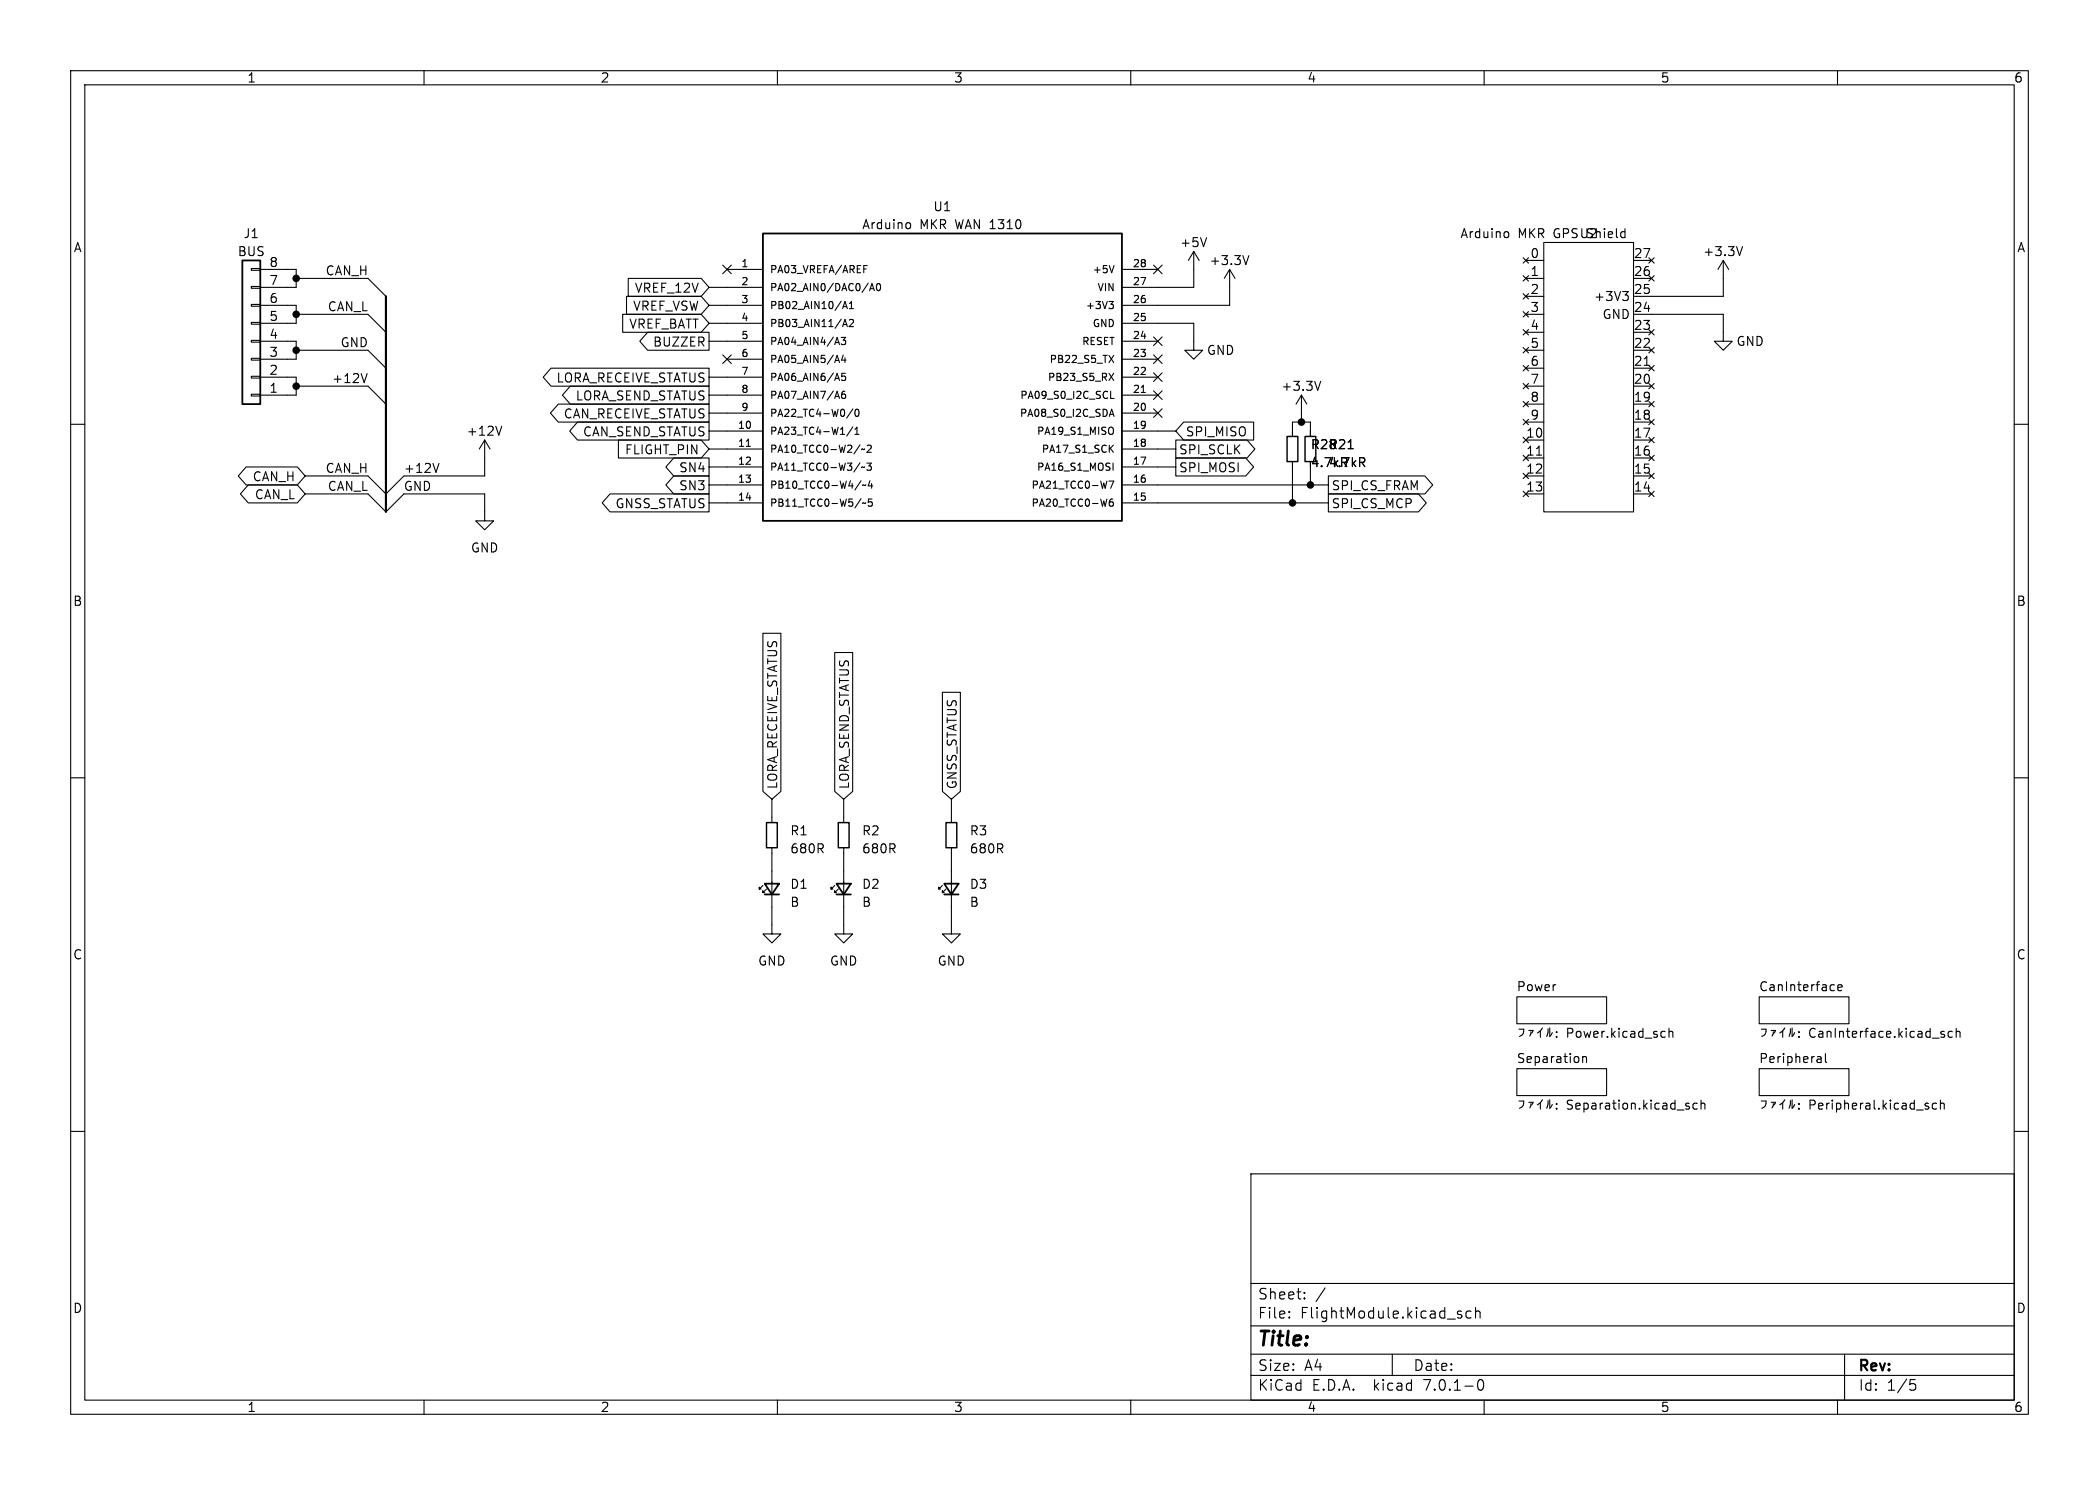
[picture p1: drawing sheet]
<svg xmlns="http://www.w3.org/2000/svg" width="297mm" height="210mm" viewBox="0 0 297 210" stroke-linecap="round" stroke-linejoin="round" font-family="sans-serif">
<g fill="none" stroke="#000" stroke-width=".15">
<path d="M10 10h277v190h-277zM12 12h273v186h-273zM60 10v2M110 10v2M160 10v2M210 10v2M260 10v2M35.6 38h1.2v.2h-1.2zM36.8 38.1h5.1v2.5h-5.1M41.9 39.4h10.2l2.5 2.5M88.9 39.4h10.3l1.1 1.2-1.1 1.3h-10.3zM102.3 37.5l1.2 1.2"/>
<path d="M102.9 38.1h5M103.5 37.5l-1.2 1.2M122.2 38h.4M122.2 37.6h.5M128.4 31.5l.3 .1 .1 .1v.5l-.4 .1M157.6 37.6l-.3 1M158.7 38.1h5.1M163.2 37.5l1.2 1.2M164.4 37.5l-1.2 1.2M168.9 35.6v5h-10.2M168.9 35.6l-.8 1.2M168.9 35.6l.8 1.2"/>
<path d="M170.7 33.6l-.4 1.3M174 38.1v5.1h-15.3M174 38.1l-.8 1.3M174 38.1l.8 1.3M176.7 36.1l-.4 1.3M213.1 32.8h.3l.1 .2-.1 .5-.3 .1M215.5 36.4l.8 .8M215.5 39l.8 .8M215.9 36.8h2.5M215.9 39.4h2.5M216.3 36.4l-.8 .8M216.3 39l-.8 .8"/>
<path d="M218.4 34.3h12.7v38.1h-12.7zM231.1 36.8h2.6M231.1 39.4h2.6M233.3 39l.8 .8M233.3 36.4l.8 .8M234.1 39l-.8 .8M234.1 36.4l-.8 .8M243.8 36.8l-.7 1.3M243.8 36.8v5.1h-12.7M243.8 36.8l.8 1.3M246.6 34.9l-.5 1.2M10 60h2"/>
<path d="M35.6 40.5h1.2v.3h-1.2zM35.6 43.1h1.2v.2h-1.2zM35.6 45.6h1.2v.2h-1.2zM35.6 48.1h1.2v.3h-1.2zM35.6 50.7h1.2v.2h-1.2zM35.6 53.2h1.2v.3h-1.2zM35.6 55.8h1.2v.2h-1.2zM36.8 53.3h5.1v2.6h-5.1M36.8 48.3h5.1v2.5h-5.1M36.8 43.2h5.1v2.5h-5.1M41.9 54.6h10.2l2.5 2.6M41.9 49.5h10.2l2.5 2.6"/>
<path d="M41.9 44.5h10.2l2.5 2.5M51.9 52.8l-.4 1.3M78 52.1h22.3v2.5h-22.3l-1.1-1.3zM79 57.1h21.3v2.6h-21.3l-1.1-1.3zM80.7 54.6h19.6v2.6h-19.6l-1.1-1.3zM81.7 59.7h18.6v2.5h-18.6l-1.1-1.2zM88.1 44.4h11.1l1.1 1.3-1.1 1.3h-11.1zM88.7 41.9h10.5l1.1 1.3-1.1 1.3h-10.5zM91.6 47h8.7v2.5h-8.7l-1.1-1.2zM100.3 40.6h7.6M100.3 58.4h7.6M100.3 55.9h7.6"/>
<path d="M100.3 53.3h7.6M100.3 48.3h7.6M100.3 45.7h7.6M100.3 43.2h7.6M102.3 50.2l1.2 1.2M102.9 50.8h5M103.5 50.2l-1.2 1.2M119 47.7h.7l-.4 .4 .3 .1v.4l-.1 .1-.5-.1M119.2 43.6l.4-1 .3 1M119.3 43.4h.5M119.3 45.9h.5M119.3 50.2l-.2 .7h.6"/>
<path d="M119.6 45.2l.3 1M119.6 55.3l-.3 .1a.68 .68 0 0 0 0 .9h.3l.1-.4-.2-.2h-.2l-.2 .2M119.6 50.6v.7M119.6 52.8h-.5v.5l.1-.1h.4l.1 .2-.1 .3-.1 .1-.4-.1M120.2 43.6h.6M120.2 42.9l.3-.3v1M120.2 45.3l.4-.1 .2 .3-.7 .7h.7M120.7 57.8l-.9 1.3M121.1 58l.1-.1a.54 .54 0 0 1 .4 .5 .54 .54 0 0 1-.4 .5l-.1-.1-.1-.3zM123 41.1l.4-1 .3 1M123.1 40.8h.5M124.1 40.2l.2-.1a.54 .54 0 0 1 .3 .5 .54 .54 0 0 1-.3 .5l-.2-.1-.1-.3z"/>
<path d="M156.9 42.6h.6l-.3 .4 .3 .1v.4l-.2 .1h-.2M156.9 52.8l.7 1M156.9 50.3l.7 1M157 58.9l.3-1 .3 1M157.1 58.6h.4M157.2 56.3h.4M157.6 52.8l-.7 1M157.6 50.3l-.7 1M158.7 45.7h10.2v3.8h1.3l-1.3 1.3-1.3-1.3h1.3M158.7 58.4h5.1M158.7 55.9h5.1M158.7 53.3h5.1"/>
<path d="M158.7 50.8h5.1M158.7 48.3h5.1M161.5 55.5h.6M163.2 57.8l1.2 1.2M163.2 52.7l1.2 1.2M163.2 55.3l1.2 1.2M163.2 50.2l1.2 1.2M163.2 47.7l1.2 1.2M164.4 57.8l-1.2 1.2M164.4 52.7l-1.2 1.2M164.4 55.3l-1.2 1.2M164.4 50.2l-1.2 1.2"/>
<path d="M164.4 47.7l-1.2 1.2M167.5 59.7h9.9v2.5h-9.9l-1.1-1.2zM184.1 55.9l-.7 1.3M184.1 55.9v3.8M184.1 55.9l.8 1.3M186.9 53.9l-.5 1.3M215.5 41.5l.8 .8M215.5 44.1l.8 .7M215.5 46.6l.8 .8M215.5 49.1l.8 .8M215.5 51.7l.8 .8M215.5 54.2l.8 .8"/>
<path d="M215.5 56.8l.8 .7M215.5 59.3l.8 .8M215.9 41.9h2.5M215.9 59.7h2.5M215.9 57.2h2.5M215.9 54.6h2.5M215.9 52.1h2.5M215.9 49.5h2.5M215.9 47h2.5M215.9 44.5h2.5M216.3 41.5l-.8 .8M216.3 56.8l-.8 .7"/>
<path d="M216.3 54.2l-.8 .8M216.3 44.1l-.8 .7M216.3 46.6l-.8 .8M216.3 49.1l-.8 .8M216.3 51.7l-.8 .8M216.3 59.3l-.8 .8M229.6 41.2h.8l-.4 .5M230.1 41.7l.3 .3v.3l-.3 .2M231.1 44.5h12.7v3.8h1.3l-1.3 1.2-1.2-1.2h1.2M231.1 59.7h2.6M231.1 57.2h2.6M231.1 54.6h2.6"/>
<path d="M231.1 52.1h2.6M231.1 49.5h2.6M231.1 47h2.6M232.7 51.7h.7M233.3 59.3l.8 .8M233.3 56.8l.8 .7M233.3 54.2l.8 .8M233.3 51.7l.8 .8M233.3 49.1l.8 .8M233.3 46.6l.8 .8M234.1 46.6l-.8 .8M234.1 49.1l-.8 .8"/>
<path d="M234.1 59.3l-.8 .8M234.1 56.8l-.8 .7M234.1 54.2l-.8 .8M234.1 51.7l-.8 .8M285 60h2M34.8 66h7.3l1.1 1.3-1.1 1.3h-7.3l-1.1-1.3zM35.1 68.6h7l1.1 1.3-1.1 1.2h-7l-1.1-1.2zM43.2 69.9h8.9l2.5 2.5 2.5-2.5h11.5v3.8h-1.3l1.3 1.2 1.2-1.2h-1.2M62.1 65.5l-.4 1.3M68.6 62.2v5.1h-11.5l-2.5 2.6-2.5-2.6h-8.9M68.6 62.2l.7 1.3M68.6 62.2l-.8 1.3"/>
<path d="M71 60.3l-.4 1.2M86.3 69.8h14v2.6h-14l-1.1-1.3zM87.5 62.2h11.7l1.1 1.3-1.1 1.3h-11.7zM95.3 67.3h5v2.6h-5l-1.1-1.3zM95.3 64.8h5v2.5h-5l-1.1-1.3zM100.3 61h7.6M100.3 63.5h7.6M100.3 66h7.6M100.3 68.6h7.6M100.3 71.1h7.6M105.6 63.1h.6M120.7 60.4l-.9 1.3"/>
<path d="M121 61.4h.5M121 60.7l.3-.3v1M122.4 63.5l-.2 .1-.3-.1M122.4 66l-.2 .1h-.3M122.5 68.6l-.5 .1M122.5 71.1l-.5 .1M122.7 65.5h.6l-.4 .4 .3 .1v.4l-.1 .1-.4-.1M122.7 63.1l.4-.1 .2 .2-.6 .8h.6M123.1 68l-.2 .7h.6M123.3 68.4v.6M123.4 70.6h-.5v.5l.1-.1h.3l.1 .2v.3l-.2 .1-.3-.1M156.9 68h.7l-.4 1"/>
<path d="M157.1 63.4l.4 .6M157.4 60.5a.72 .72 0 0 1 0 .9M157.4 70.6h-.2a.68 .68 0 0 0 0 1l.3-.1v-.3l-.2-.2h-.1l-.2 .2M157.5 65.5v1M157.5 63l-.5 .5M158.7 61h7.7M158.7 63.5h7.7M158.7 66h7.7M158.7 68.6h29.3M158.7 71.1h29.3M166.4 64.8h9.9l1.1 1.2-1.1 1.3h-9.9zM166.4 62.2h10.1l1.1 1.3-1.1 1.3h-10.1z"/>
<path d="M182.9 61.7v-2h2.5v2M182.9 65.3v5.8M185.4 66v2.6M188 67.3h13.6l1.1 1.3-1.1 1.3h-13.6zM188 69.8h12.7l1.1 1.3-1.1 1.3h-12.7zM215.5 64.4l.8 .8M215.5 66.9l.8 .8M215.9 62.2h2.5M215.9 64.8h2.5M215.9 67.3h2.5M215.9 69.9h2.5M216.3 64.4l-.8 .8"/>
<path d="M216.3 66.9l-.8 .8M217.4 64.4h.7M231.1 62.2h2.6M231.1 64.8h2.6M231.1 67.3h2.6M231.1 69.9h2.6M233.3 69.5l.8 .7M233.3 66.9l.8 .8M233.3 64.4l.8 .8M233.3 61.8l.8 .8M234.1 69.5l-.8 .7M234.1 66.9l-.8 .8"/>
<path d="M234.1 64.4l-.8 .8M234.1 61.8l-.8 .8M107.9 89.6h2.6v22.3l-1.3 1.1-1.3-1.1zM118.1 92.3h2.6v19.6l-1.3 1.1-1.3-1.1zM133.3 97.9h2.6v14l-1.3 1.1-1.3-1.1zM10 110h2M109.2 119.9v12.2h1.3l-1.3 1.3-1.3-1.3h1.3M109.2 113v3.3M119.4 119.9v12.2h1.2l-1.2 1.3-1.3-1.3h1.3M119.4 113v3.3M134.6 119.9v12.2h1.3l-1.3 1.3-1.3-1.3h1.3M134.6 113v3.3"/>
<path d="M285 110h2M107.9 125.2l-.5 .5v-.2v.2h.3M108.5 125.7l-.6 .5v-.2v.2h.3M118.1 125.2l-.5 .5v-.2v.2h.3M118.6 125.7l-.5 .5v-.2v.2h.3M133.3 125.2l-.5 .5v-.2v.2h.3M133.9 125.7l-.6 .5v-.2v.2h.3M260 139.7l.7-.1-.1-.3h-.4l-.2 .1 .1 .6h.5M10 160h2M214.6 141h12.7v3.8h-12.7zM214.6 151.1h12.7v3.8h-12.7zM214.9 155.7h.7a.82 .82 0 0 1-.6 1"/>
<path d="M214.9 145.5h.7a.82 .82 0 0 1-.6 1.1M216.3 155.9h.6l-.2 .4M216.3 145.7h.6l-.2 .4M216.6 145.9l-.2 .6M216.6 156.1l-.2 .6M218 145.8v.9M218 155.9v1M218 145.8l-.5 .3M218 155.9l-.5 .4M218.3 145.4l-.3 .4M218.3 155.5l-.3 .4M219 145.5v.5l-.1 .6"/>
<path d="M219 155.6v.5l-.1 .6M219.3 145.4v1.2l.3-.6M219.3 155.5v1.2l.3-.5M220.3 146.6v.1M220.3 145.9v.1M220.3 156.1v.1M220.3 156.7v.2M223.9 149.5l.2-.1 .3 .1 .1 .8M223.9 149.4v.9M235.5 145.8l.1 .1M235.6 146.6l-.1 .1M236.2 145.4v1.3"/>
<path d="M236.2 146l.1-.2 .3 .1 .1 .8M240.2 156.1l-.4-.1-.3 .3v.3l.2 .2h.5M240.7 156.1l.2-.1 .3 .1v.8M240.7 155.6v1.3M248.9 151.1h12.7v3.8h-12.7zM248.9 141h12.7v3.8h-12.7zM249.2 155.7h.7a.82 .82 0 0 1-.6 1M249.2 145.5h.7a.82 .82 0 0 1-.6 1.1M250.6 155.9h.6l-.2 .4M250.6 145.7h.6l-.2 .4M250.9 145.9l-.2 .6M250.9 156.1l-.2 .6"/>
<path d="M252.2 145.8v.9M252.2 155.9v1M252.2 155.9l-.4 .4M252.2 145.8l-.4 .3M252.5 155.5l-.3 .4M252.5 145.4l-.3 .4M253.3 145.5v.5l-.1 .6M253.3 155.6v.5l-.1 .6M253.6 145.4v1.2l.3-.6M253.6 155.5v1.2l.3-.5M254.5 156.7v.2M254.5 145.9v.1"/>
<path d="M254.5 146.6v.1M254.5 156.1v.1M257.3 149.4l.3 .1 .1 .8M257.7 150.2l-.4 .1M257.7 149.7l-.4 .1M258.3 149v1.1l.2 .2M272.7 156.4l.2 .2-.2 .3M272.7 156l.2 .1M274 156.1l-.3-.1-.3 .3v.3l.1 .2h.5M274.6 156.1l.1-.1 .3 .1 .1 .8M274.6 155.6v1.3M274.8 145.8l.3 .1"/>
<path d="M274.8 146.3h.3l.1 .2-.2 .2h-.3M276.3 145.9l-.4-.1-.2 .3v.4l.1 .1h.5M276.8 146l.2-.2 .3 .1v.8M276.8 145.4v1.3M285 160h2M177 166h108v32h-108zM60 198v2M110 198v2M160 198v2M177 194.5h108M177 191.5h108M177 187.5h108"/>
<path d="M177 181.5h108M182.4 186.3h.1l-.1 .1M182.4 185.5h.1l-.1 .1M184.6 183.6v.1M184.6 182.8v.1M197 191.5v3M206.4 185.9l.4 .1 .1 .2-.3 .2h-.2M206.4 185.4l.4 .1M208.1 185.5l-.4-.1-.3 .3v.4l.2 .2 .1 .1 .4-.1M208.8 185.5a.37 .37 0 0 1 .6 .1v.8M208.8 184.9v1.5M209.2 195.2a.36 .36 0 0 1 .4-.1 .36 .36 0 0 1 .3 .3 .77 .77 0 0 1-.5 1.2 .91 .91 0 0 1-.2-1.4z"/>
<path d="M210 198v2M260 198v2M261 191.5v6.5M270.3 195.1h.7M270.4 195.7h.4l.3 .3v.3l-.2 .2-.5 .1"/>
</g>
<path d="M182.1 61.7h1.5v3.6h-1.5zM184.7 61.7h1.5v3.6h-1.5zM108.5 116.3h1.5v3.6h-1.5zM118.6 116.3h1.5v3.6h-1.5zM133.9 116.3h1.5v3.6h-1.5z" fill="none" stroke="#000" stroke-width=".2"/>
<path d="M34.3 36.8h2.5v20.4h-2.5zM107.9 33h50.8v40.7h-50.8zM108.2 125h2l-1 1.5zM108.2 126.5h2M118.4 125h2l-1 1.5zM118.4 126.5h2M133.6 125h2l-1 1.5zM133.6 126.5h2" fill="none" stroke="#000" stroke-width=".25"/>
<path d="M54.6 41.9v30.5" fill="none" stroke="#000" stroke-width=".3"/>
<g fill="#000" stroke="#000" stroke-width=".15">
<circle cx="41.9" cy="39.4" r=".46"/>
<circle cx="41.9" cy="44.5" r=".46"/>
<circle cx="41.9" cy="54.6" r=".46"/>
<circle cx="41.9" cy="49.5" r=".46"/>
<circle cx="184.1" cy="59.7" r=".46"/>
<circle cx="182.9" cy="71.1" r=".46"/>
<circle cx="185.4" cy="68.6" r=".46"/>
</g>
<text font-size="2.8" x="178" y="190.8">Title:</text>
<g font-size="2.1">
<text x="178" y="183.9">Sheet:</text>
<text x="186.2" y="183.9">/</text>
<text x="178" y="186.6">File:</text>
<text x="184" y="186.6">FlightModule.kicad_sch</text>
<text x="178" y="196.8">KiCad</text>
<text x="178" y="194">Size:</text>
<text x="184.6" y="194">A4</text>
<text x="185.7" y="196.8">E.D.A.</text>
<text x="194.4" y="196.8">kicad</text>
<text x="200" y="194">Date:</text>
<text x="201.5" y="196.8">7.0.1-0</text>
<text x="263" y="194.2">Rev:</text>
<text x="263" y="196.8">Id:</text>
<text x="267" y="196.8">1/5</text>
</g>
<g font-size="1.8">
<text x="35" y="11.8">1</text>
<text x="85" y="11.8">2</text>
<text x="135" y="11.8">3</text>
<text x="185" y="11.8">4</text>
<text x="235" y="11.8">5</text>
<text x="285" y="11.8">6</text>
<text x="10.4" y="35.8">A</text>
<text x="34.4" y="33.8">J1</text>
<text x="121.9" y="32.6">Arduino</text>
<text x="130.1" y="32.6">MKR WAN 1310</text>
<text x="132" y="30">U1</text>
<text x="166.9" y="35.1">+5V</text>
<text x="206.6" y="33.8">Arduino</text>
<text x="214.8" y="33.8">MKR GPSU2</text>
<text x="224.7" y="33.8">Shield</text>
<text x="285.4" y="35.8">A</text>
<text x="33.6" y="36.4">BUS</text>
<text x="38.1" y="40.4">7</text>
<text x="38.1" y="37.8">8</text>
<text x="46" y="39">CAN_H</text>
<text x="89.7" y="41.6">VREF_12V</text>
<text x="171.1" y="37.7">+3.3V</text>
<text x="216.5" y="36.6">0</text>
<text x="216.5" y="39.1">1</text>
<text x="216.5" y="41.7">2</text>
<text x="231.1" y="41.7">25</text>
<text x="231.1" y="39.1">26</text>
<text x="231.1" y="36.6">27</text>
<text x="240.9" y="36.4">+3.3V</text>
<text x="38.1" y="45.5">5</text>
<text x="38.1" y="42.9">6</text>
<text x="46.3" y="44.1">CAN_L</text>
<text x="88.9" y="46.6">VREF_BATT</text>
<text x="89.5" y="44.1">VREF_VSW</text>
<text x="216.5" y="44.2">3</text>
<text x="216.5" y="46.7">4</text>
<text x="225.4" y="42.7">+3V3</text>
<text x="226.6" y="45.3">GND</text>
<text x="231.1" y="46.7">23</text>
<text x="231.1" y="44.2">24</text>
<text x="38.1" y="53.1">2</text>
<text x="38.1" y="50.5">3</text>
<text x="38.1" y="48">4</text>
<text x="48.1" y="49.2">GND</text>
<text x="92.3" y="49.2">BUZZER</text>
<text x="170.7" y="50.4">GND</text>
<text x="216.5" y="49.3">5</text>
<text x="216.5" y="51.8">6</text>
<text x="231.1" y="51.8">21</text>
<text x="231.1" y="49.3">22</text>
<text x="245.7" y="49.1">GND</text>
<text x="38.1" y="55.6">1</text>
<text x="46.9" y="54.3">+12V</text>
<text x="78.6" y="54.3">LORA_RECEIVE_STATUS</text>
<text x="79.6" y="59.3">CAN_RECEIVE_STATUS</text>
<text x="81.3" y="56.8">LORA_SEND_STATUS</text>
<text x="181.2" y="55.4">+3.3V</text>
<text x="216.5" y="54.4">7</text>
<text x="216.5" y="56.9">8</text>
<text x="216.5" y="59.4">9</text>
<text x="231.1" y="59.4">18</text>
<text x="231.1" y="56.9">19</text>
<text x="231.1" y="54.4">20</text>
<text x="66" y="61.8">+12V</text>
<text x="82.4" y="61.9">CAN_SEND_STATUS</text>
<text x="88.3" y="64.4">FLIGHT_PIN</text>
<text x="166.8" y="64.4">SPI_SCLK</text>
<text x="167.8" y="61.9">SPI_MISO</text>
<text x="185.4" y="63.7">R28R21</text>
<text x="215.9" y="62">10</text>
<text x="215.9" y="64.5">11</text>
<text x="231.1" y="64.5">16</text>
<text x="231.1" y="62">17</text>
<text x="35.6" y="68.2">CAN_H</text>
<text x="35.9" y="70.8">CAN_L</text>
<text x="46" y="67">CAN_H</text>
<text x="46.3" y="69.5">CAN_L</text>
<text x="57.1" y="69.5">GND</text>
<text x="57.1" y="67">+12V</text>
<text x="96" y="69.5">SN3</text>
<text x="96" y="67">SN4</text>
<text x="166.8" y="67">SPI_MOSI</text>
<text x="185.4" y="66.2">4.7kR</text>
<text x="188" y="66.2">4.7kR</text>
<text x="188.4" y="69.5">SPI_CS_FRAM</text>
<text x="215.9" y="67.1">12</text>
<text x="215.9" y="69.6">13</text>
<text x="231.1" y="69.6">14</text>
<text x="231.1" y="67.1">15</text>
<text x="87" y="72">GNSS_STATUS</text>
<text x="188.4" y="72">SPI_CS_MCP</text>
<text x="66.6" y="78.3">GND</text>
<text x="10.3" y="85.8">B</text>
<text x="285.3" y="85.8">B</text>
<text x="110.1" y="111.6" transform="rotate(-90 110.1 111.6)">LORA_RECEIVE_STATUS</text>
<text x="120.3" y="111.6" transform="rotate(-90 120.3 111.6)">LORA_SEND_STATUS</text>
<text x="135.5" y="111.6" transform="rotate(-90 135.5 111.6)">GNSS_STATUS</text>
<text x="111.8" y="118.3">R1</text>
<text x="121.9" y="118.3">R2</text>
<text x="137.2" y="118.3">R3</text>
<text x="111.8" y="120.8">680R</text>
<text x="111.8" y="125.9">D1</text>
<text x="121.9" y="125.9">D2</text>
<text x="121.9" y="120.8">680R</text>
<text x="137.2" y="125.9">D3</text>
<text x="137.2" y="120.8">680R</text>
<text x="111.8" y="128.4">B</text>
<text x="121.9" y="128.4">B</text>
<text x="137.2" y="128.4">B</text>
<text x="10.3" y="135.8">C</text>
<text x="107.2" y="136.7">GND</text>
<text x="117.4" y="136.7">GND</text>
<text x="132.6" y="136.7">GND</text>
<text x="285.3" y="135.8">C</text>
<text x="214.6" y="140.3">Power</text>
<text x="248.9" y="140.3">CanInterface</text>
<text x="221.7" y="147">Power.kicad_sch</text>
<text x="255.9" y="147">CanInterface.kicad_sch</text>
<text x="214.6" y="150.4">Separation</text>
<text x="248.9" y="150.4">Peripheral</text>
<text x="221.7" y="157.2">Separation.kicad_sch</text>
<text x="255.9" y="157.2">Peripheral.kicad_sch</text>
<text x="10.3" y="185.8">D</text>
<text x="285.3" y="185.8">D</text>
<text x="35" y="199.8">1</text>
<text x="85" y="199.8">2</text>
<text x="135" y="199.8">3</text>
<text x="185" y="199.8">4</text>
<text x="235" y="199.8">5</text>
<text x="285" y="199.8">6</text>
</g>
<g font-size="1.4">
<text x="104.8" y="37.8">1</text>
<text x="104.8" y="40.4">2</text>
<text x="109" y="38.8">PA03_VREFA/AREF</text>
<text x="109" y="41.3">PA02_AIN0/DAC0/A0</text>
<text x="154.5" y="38.8">+5V</text>
<text x="155.1" y="41.3">VIN</text>
<text x="160.2" y="40.4">27</text>
<text x="160.2" y="37.8">28</text>
<text x="104.8" y="42.9">3</text>
<text x="104.8" y="45.5">4</text>
<text x="109" y="43.9">PB02_AIN10/A1</text>
<text x="109" y="46.4">PB03_AIN11/A2</text>
<text x="153.5" y="43.9">+3V3</text>
<text x="154.5" y="46.4">GND</text>
<text x="160.2" y="45.5">25</text>
<text x="160.2" y="42.9">26</text>
<text x="104.8" y="48">5</text>
<text x="104.8" y="50.5">6</text>
<text x="104.8" y="53.1">7</text>
<text x="109" y="49">PA04_AIN4/A3</text>
<text x="109" y="51.5">PA05_AIN5/A4</text>
<text x="148.4" y="51.5">PB22_S5_TX</text>
<text x="153" y="49">RESET</text>
<text x="160.2" y="53.1">22</text>
<text x="160.2" y="50.5">23</text>
<text x="160.2" y="48">24</text>
<text x="104.8" y="55.6">8</text>
<text x="104.8" y="58.2">9</text>
<text x="109" y="54">PA06_AIN6/A5</text>
<text x="109" y="56.6">PA07_AIN7/A6</text>
<text x="109" y="59.1">PA22_TC4-W0/0</text>
<text x="144.2" y="59.1">PA08_S0_I2C_SDA</text>
<text x="144.2" y="56.6">PA09_S0_I2C_SCL</text>
<text x="148.1" y="54">PB23_S5_RX</text>
<text x="160.2" y="58.2">20</text>
<text x="160.2" y="55.6">21</text>
<text x="104.4" y="60.7">10</text>
<text x="104.4" y="63.2">11</text>
<text x="104.4" y="65.8">12</text>
<text x="109" y="61.7">PA23_TC4-W1/1</text>
<text x="109" y="64.2">PA10_TCC0-W2/~2</text>
<text x="146.6" y="61.7">PA19_S1_MISO</text>
<text x="147.3" y="64.2">PA17_S1_SCK</text>
<text x="160.2" y="65.8">17</text>
<text x="160.2" y="63.2">18</text>
<text x="160.2" y="60.7">19</text>
<text x="104.4" y="68.3">13</text>
<text x="104.4" y="70.9">14</text>
<text x="109" y="66.7">PA11_TCC0-W3/~3</text>
<text x="109" y="69.3">PB10_TCC0-W4/~4</text>
<text x="109" y="71.8">PB11_TCC0-W5/~5</text>
<text x="145.8" y="71.8">PA20_TCC0-W6</text>
<text x="145.8" y="69.3">PA21_TCC0-W7</text>
<text x="146.6" y="66.7">PA16_S1_MOSI</text>
<text x="160.2" y="70.9">15</text>
<text x="160.2" y="68.3">16</text>
</g>
</svg>
